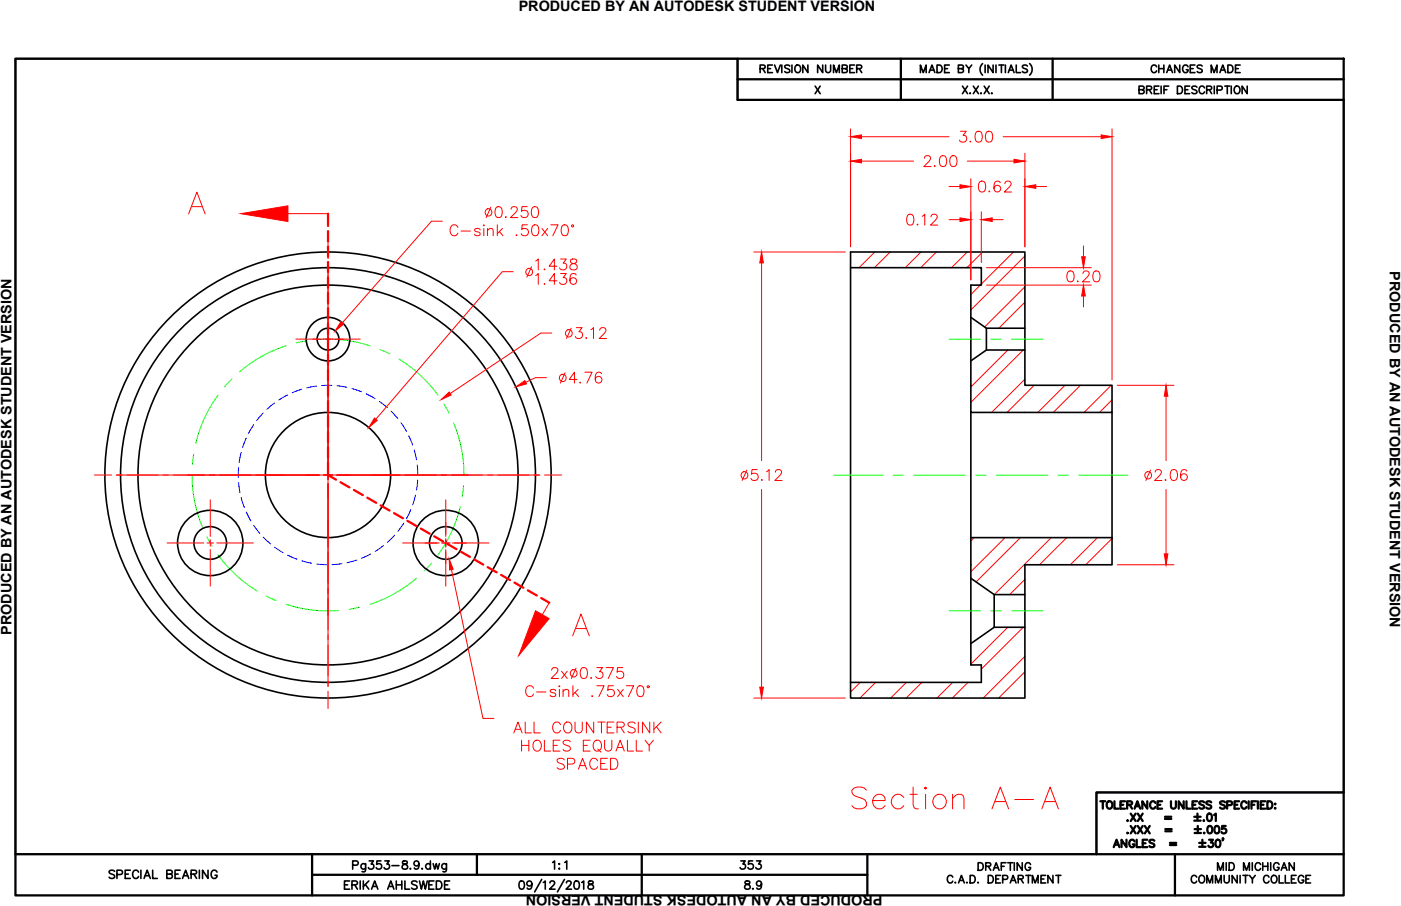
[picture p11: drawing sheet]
<svg xmlns="http://www.w3.org/2000/svg" width="432mm" height="279mm" viewBox="0 0 432 279" stroke-linecap="round" stroke-linejoin="round" font-family="sans-serif">
<!-- layer: OBJECT LINES -->
<g fill="none" stroke="#000" stroke-width=".5">
<path d="M4.8 18.1h222.5v12.7h186.8v213.6h-76.2v19h-333.1zM302.8 19.6a2.4 2.4 0 0 0 0 3.6M317.3 19.6a2.4 2.4 0 0 1 0 3.6M251.2 26.6l1.6 2.3M252.8 26.6l-1.6 2.3M283.7 22.4v-2.3l.9 2.3 .9-2.3v2.3M286.3 22.4l.9-2.3 .9 2.3M286.7 21.6h1.1M288.8 20.1h.8a1.25 1.25 0 0 1 .8 1.1 1.25 1.25 0 0 1-.8 1.2h-.8zM291.1 21.2h.9M292.6 20.1h-1.5v2.3h1.5M295.4 21.2l1.3-.1 .2-.4-.1-.4-1.4-.2v2.3h1a.61 .61 0 0 0 .6-.6 .61 .61 0 0 0-.6-.6"/>
<path d="M296.6 26.6l1.6 2.3M297.7 20.1l.9 1.1 .9-1.1M298.2 26.6l-1.6 2.3M298.6 21.2v1.2M299 28.7l-.1 .1h.2M300 26.6l1.6 2.3M301.6 26.6l-1.6 2.3M302.3 28.7l-.1 .1h.2M303.3 26.6l1.6 2.3M303.6 20.1v2.3M304.9 26.6l-1.6 2.3M305.7 28.7l-.1 .1h.2"/>
<path d="M306.1 20.1v2.3l-1.6-2.3v2.3M307 20.1v2.3M307.9 20.1h1.5M308.6 20.1v2.3M309.9 20.1v2.3M310.8 22.4l.8-2.3 .9 2.3M311.1 21.6h1.1M313.2 20.1v2.3h1.3M316.7 20.4a.88 .88 0 0 0-.9-.4 .88 .88 0 0 0-.7 .6l.2 .3 1.1 .5a.54 .54 0 0 1 0 .9 1.05 1.05 0 0 1-1.3-.2M262.1 82.6h40.4v5.3h-3.3v39.3h43.5v-8.4h-26.8v-41.1h-53.8v137.6h53.8v-41.1h26.8v-8.4M299.2 97.9l4.8 3.3v6.7M304 101.2h11.9"/>
<path d="M315.9 107.9h-11.9l-4.8 3.4M299.2 127.2v77.9h3.3v5.3h-40.4M342.7 127.2v38.6M299.2 178.3l7.2 5.1v10M299.2 165.8h43.5M306.4 193.4h9.5M306.4 183.4h9.5M306.4 193.4l-7.2 5.1M108.7 266.8h1.1a.66 .66 0 0 0 .6-.6 .66 .66 0 0 0-.6-.7h-1.1v2.5M112.7 266.3v2a.67 .67 0 0 1-.4 .5 .67 .67 0 0 1-.7 0M112.7 266.7a.81 .81 0 0 0-1.2-.1 .81 .81 0 0 0 0 1.2 .81 .81 0 0 0 1.2-.1M113.8 265.5h1.3l-.7 1a.84 .84 0 0 1 .6 1.3 .84 .84 0 0 1-1.5-.3"/>
<path d="M117.4 265.5h-1.2l-.1 1.1a.9 .9 0 0 1 1.3 0 .9 .9 0 0 1-.1 1.3 .9 .9 0 0 1-1.3-.4M118.6 265.5h1.4l-.8 1a.85 .85 0 0 1 .7 1.3 .85 .85 0 0 1-1.5-.3M120.8 266.9h2.2M124.2 265.6a.51 .51 0 0 0 .2 .9 .91 .91 0 0 1 1 .3 .91 .91 0 0 1 0 1.1l-.9 .1a.73 .73 0 0 1-.6-.8 .73 .73 0 0 1 .8-.6l.4-.1a.52 .52 0 0 0 .3-.9zM126.5 267.8l-.1 .1h.2M129.1 266.3a.79 .79 0 0 1-1 .7 .79 .79 0 0 1-.3-1.2 .79 .79 0 0 1 1.2 .1 1.78 1.78 0 0 1-.6 2.1l-.6-.1-.1-.2M130.1 267.8l-.1 .1h.2M132.7 266.7a.81 .81 0 0 0-1.2-.1 .81 .81 0 0 0 0 1.2 .81 .81 0 0 0 1.2-.1M132.7 265.5v2.5M133.5 266.3l.5 1.7 .5-1.7 .4 1.7 .5-1.7M137.6 266.3v2a.67 .67 0 0 1-.4 .5 .67 .67 0 0 1-.7 0M137.6 266.7a.81 .81 0 0 0-1.2-.1 .81 .81 0 0 0 0 1.2 .81 .81 0 0 0 1.2-.1"/>
<path d="M160.3 271.8a.83 .83 0 0 1 1.2 .4 1.29 1.29 0 0 1-.8 2 1.63 1.63 0 0 1-.4-2.4zM163.9 272.5a.79 .79 0 0 1-1.1 .7 .79 .79 0 0 1-.3-1.3 .79 .79 0 0 1 1.3 .1 1.76 1.76 0 0 1-.6 2.2l-.6-.1-.1-.3M167 271.2l-2.2 3.9M167.4 272.2l.7-.5v2.5M169.5 272.3l.5-.6 .8 .2a.77 .77 0 0 1-.2 1.1l-1.2 1.2h1.7M174 271.2l-2.2 3.9M174.6 272.3l.5-.6 .8 .2a.77 .77 0 0 1-.2 1.1l-1.2 1.2h1.6M177.2 271.8a.83 .83 0 0 1 1.2 .4 1.29 1.29 0 0 1-.8 2 1.63 1.63 0 0 1-.4-2.4zM179.3 272.2l.6-.5v2.5M181.5 271.8a.52 .52 0 0 0 .2 .8 .91 .91 0 0 1 1 .4 .91 .91 0 0 1 0 1.1l-.9 .1a.73 .73 0 0 1-.6-.8 .73 .73 0 0 1 .8-.6l.4-.2a.51 .51 0 0 0 .3-.8z"/>
<circle cx="101.1" cy="104.6" r="6.7"/>
<circle cx="101.1" cy="104.6" r="3.4"/>
<circle cx="101.1" cy="146.5" r="68.8"/>
<circle cx="101.1" cy="146.5" r="63.9"/>
<circle cx="101.1" cy="146.5" r="19.3"/>
<circle cx="101.1" cy="146.5" r="58.6"/>
<circle cx="64.8" cy="167.4" r="10.1"/>
<circle cx="64.8" cy="167.4" r="5"/>
<circle cx="137.4" cy="167.4" r="10.1"/>
<circle cx="137.4" cy="167.4" r="5"/>
</g>
<!-- layer: CENTERLINE -->
<g fill="none" stroke="#0f0" stroke-width=".31">
<path d="M71.5 116.9l-2.3 2.4M88.1 106.6a41.7 41.7 0 0 0-14.2 8M94.5 105.1l-3.2 .6M97.8 104.7a41.7 41.7 0 0 1 16.2 1.9M117.1 107.8l3 1.4M123 110.8a41.6 41.6 0 0 1 12 11.1M292.5 104.6h9.7M305.4 104.6h3.2M311.8 104.6h9.6M59.7 139.9l-.4 3.3M67.2 121.9a41.5 41.5 0 0 0-6.8 14.8M136.8 124.6l1.6 2.9"/>
<path d="M139.8 130.5a41.5 41.5 0 0 1 3.2 16M59.2 146.5a41.6 41.6 0 0 0 3.2 16M141.8 156.3a41.4 41.4 0 0 1-6.8 14.8M142.9 149.8l-.4 3.2M257 146.5h15.1M275.3 146.5h3.2M281.7 146.5h15.8M300.7 146.5h3.2M307.1 146.5h15.8M326.1 146.5h3.2M332.5 146.5h15.1M63.8 165.5l1.6 2.9"/>
<path d="M67.2 171.1a41.9 41.9 0 0 0 12 11.1M128.3 178.4a41.6 41.6 0 0 1-14.2 7.9M133 173.7l-2.3 2.4M82.1 183.8l3 1.4M88.2 186.4a41.6 41.6 0 0 0 16.2 1.9M110.9 187.2l-3.2 .7M292.5 188.4h9.7M305.4 188.4h3.2M311.8 188.4h9.6"/>
</g>
<!-- layer: HIDDEN -->
<g fill="none" stroke="#00f" stroke-width=".31">
<path d="M97.6 119.1l-3.1 .5M102.3 118.9h-3.2M103.8 119l3.1 .4M108.4 119.8l3 1M74.3 139.5l-.6 3.1M75.9 135.1l-1.1 2.9M78.2 131l-1.6 2.7M81.1 127.3l-2 2.4M84.6 124.2l-2.4 2M88.6 121.8l-2.7 1.5M93 120l-2.9 1.1M112.9 121.4l2.7 1.5"/>
<path d="M116.9 123.8l2.5 1.9M120.5 126.8l2.1 2.3M123.6 130.4l1.7 2.6M126 134.4l1.2 2.9M127.7 138.8l.7 3M73.5 144.2l-.1 3.1M73.5 148.8l.5 3.1M74.3 153.5l1 3M75.9 157.9l1.4 2.8M126.6 157.2l-1.3 2.8M128.1 152.7l-.9 3M128.6 143.4l.2 3.1"/>
<path d="M128.7 148.1l-.3 3.1M78.2 162l1.9 2.5M81.1 165.6l2.3 2.2M84.7 168.7l2.6 1.8M88.6 171.2l2.9 1.3M93 173l3 .7M97.6 173.9l3.1 .3M105.4 173.8l-3.1 .3M110 172.7l-3.1 .8M114.3 170.8l-2.9 1.4M118.2 168.3l-2.6 1.8M121.6 165.1l-2.2 2.2"/>
<path d="M124.5 161.3l-1.9 2.6"/>
</g>
<!-- layer: CUTTING PLANE LINE -->
<g fill="none" stroke="#f00" stroke-width=".7">
<path d="M101.1 65.9v3.8M101.1 71.3v3.1M101.1 76v3.2M101.1 80.8v3.2M101.1 85.6v3.1M101.1 90.3v3.2M101.1 95.1v3.2M101.1 99.8v3.2M101.1 104.6v3.2M101.1 109.4v3.1M101.1 114.1v3.2M101.1 118.9v3.2"/>
<path d="M101.1 123.7v3.1M101.1 128.4v3.2M101.1 133.2v3.2M101.1 137.9v3.2M101.1 142.7v3.8l2.5 1.4M104.9 148.7l2.8 1.6M109.1 151.1l2.7 1.6M113.2 153.5l2.8 1.6M117.3 155.9l2.8 1.5M121.4 158.2l2.8 1.6M125.6 160.6l2.7 1.6M129.7 163l2.7 1.6"/>
<path d="M133.8 165.4l2.8 1.6M137.9 167.8l2.8 1.6M142.1 170.1l2.7 1.6M146.2 172.5l2.7 1.6M150.3 174.9l2.8 1.6M154.4 177.3l2.8 1.6M158.6 179.7l2.7 1.6M162.7 182.1l2.7 1.5M166.8 184.4l2.5 1.5"/>
</g>
<path d="M79.1 65.9h22M169.3 185.9l-7 12" fill="none" stroke="#f00" stroke-width=".31"/>
<g fill="#f00" stroke="#f00" stroke-width=".31">
<path d="M74.2 65.9l14.5-2.4v4.8z"/>
<path d="M165.1 188.3l4.1 2.5-9.3 11.3z"/>
</g>
<!-- layer: SECTION LINES -->
<g fill="none" stroke="#f00" stroke-width=".31">
<path d="M58.1 66l2.6-6.7 2.5 6.7M59.1 63.7h3.2M269.6 77.7l-4.8 4.9M274.4 77.7l-4.9 4.9M283.9 77.7l-4.9 4.9M288.6 77.7l-4.8 4.9M298.1 77.7l-4.8 4.9M302.9 77.7l-4.9 4.9M312.4 77.7l-9.9 9.9M315.9 78.9l-16.7 16.7M302.1 87.9l-2.9 2.9M315.9 88.4l-12.4 12.4"/>
<path d="M315.9 93.2l-8.1 8M310.6 107.9l-11.4 11.4M315.4 107.9l-16.2 16.2M315.9 116.9l-10.3 10.3M318.7 118.8l-8.3 8.4M328.2 118.8l-8.3 8.4M333 118.8l-8.4 8.4M342.5 118.8l-8.4 8.4M342.7 123.3l-3.8 3.9M300.3 165.8l-1.1 1M309.8 165.8l-10.6 10.5M314.5 165.8l-13.7 13.7"/>
<path d="M315.9 178.7l-4.7 4.7M324 165.8l-17.6 17.6M328.8 165.8l-8.4 8.4M338.3 165.8l-8.4 8.4M342.7 166.1l-8.1 8.1M176.5 196.1l2.6-6.7 2.5 6.7M177.5 193.8h3.2M310.6 193.4l-11.4 11.4M315.4 193.4l-12.9 13M265.1 210.4l-3 3M269.9 210.4l-4.9 4.9M279.4 210.4l-4.9 4.9"/>
<path d="M284.1 210.4l-4.8 4.9M293.6 210.4l-4.8 4.9M298.4 210.4l-4.9 4.9M315.9 202.4l-12.9 12.9M315.9 207.2l-8.1 8.1"/>
</g>
<!-- layer: DIMENSIONS -->
<g fill="none" stroke="#f00" stroke-width=".31">
<path d="M262.1 39.7v36.4M342.7 39.7v77.5M265.5 42.2h27M265.5 49.7h16.1M284.9 48.8l.2-.5 .4-.3 1 .2a.77 .77 0 0 1 .1 1.1l-1.9 2.1h2.3M288.1 51l-.2 .2 .2 .2 .1-.2M290 48.2a1.09 1.09 0 0 1 1.6 .5 2.8 2.8 0 0 1-.3 2.5 1.09 1.09 0 0 1-1.6-.5 2.8 2.8 0 0 1 .3-2.5zM292.5 57.5h3.4M293.2 48.2a1.09 1.09 0 0 1 1.6 .5 2.8 2.8 0 0 1-.3 2.5 1.09 1.09 0 0 1-1.6-.5 2.8 2.8 0 0 1 .3-2.5zM296 40.5h1.8l-1 1.3a1.08 1.08 0 0 1 1.2 1.2 1.08 1.08 0 0 1-1.5 .8l-.5-.1-.3-.5M298.1 49.7h14.4M299.1 43.5l-.2 .2 .2 .1 .1-.1"/>
<path d="M299.2 55.1v31.2M301 40.6a1.09 1.09 0 0 1 1.6 .5 2.8 2.8 0 0 1-.3 2.6 1.09 1.09 0 0 1-1.6-.5 2.8 2.8 0 0 1 .3-2.6zM302 56a1.07 1.07 0 0 1 1.6 .5 2.72 2.72 0 0 1-.3 2.6 1.09 1.09 0 0 1-1.6-.5 2.77 2.77 0 0 1 .3-2.6zM304.2 40.6a1.09 1.09 0 0 1 1.6 .5 2.72 2.72 0 0 1-.3 2.6 1.09 1.09 0 0 1-1.6-.5 2.8 2.8 0 0 1 .3-2.6zM304.9 58.9l-.2 .2 .2 .1 .2-.1M308.3 56.3a.98 .98 0 0 0-1.5-.3 2.56 2.56 0 0 0 0 3.1 1.05 1.05 0 0 0 1.6-.5 1.05 1.05 0 0 0-.8-1.4 1.05 1.05 0 0 0-1.3 .9M309.2 42.2h30.2M309.7 56.7l.2-.5 .4-.4 1 .2a.76 .76 0 0 1 .2 1.1l-2 2.1h2.3M315.9 47.3v28.8M319.2 57.5h3.4M101.1 74.5v5.3M136.3 68.2h-3.3l-27.5 31.3"/>
<path d="M141.1 70.1a1.24 1.24 0 0 0-1.4-.8 1.24 1.24 0 0 0-1 1.3 1.47 1.47 0 0 0 .3 1.6 1.47 1.47 0 0 0 1.6 .3l.5-.6M142.1 71.3h2.9M148 70.9a1.02 1.02 0 0 0-1.8 0 1.84 1.84 0 0 0 1.6 .8l.2 .5a1 1 0 0 1-1.8 0M149.1 69.3l.2 .2-.2 .2-.1-.2zM149.1 70.5v2.2M150.2 71.1l.8-.6 .8 .1 .2 2.1M150.2 70.5v2.2M151.3 63.9l-1.5 3.2M153 63.9a1.08 1.08 0 0 1 1.6 .5 2.76 2.76 0 0 1-.3 2.5 1.09 1.09 0 0 1-1.6-.4 2.77 2.77 0 0 1 .3-2.6zM153.3 69.3v3.4M153.9 71.4l1.1 1.3M154.9 70.5l-1.6 1.6"/>
<path d="M155.9 66.8l-.1 .1 .1 .2 .2-.2M157.5 64.5l.2-.4 .5-.4 .9 .2a.76 .76 0 0 1 .2 1.1l-1.9 2.1h2.2M159.2 72.4l-.2 .1 .2 .2 .2-.2M162.5 63.7h-1.6l-.2 1.5a1.18 1.18 0 0 1 1.8-.1 1.18 1.18 0 0 1-.2 1.8 1.18 1.18 0 0 1-1.7-.4M162.5 69.3h-1.5l-.2 1.5a1.19 1.19 0 0 1 1.8-.1 1.19 1.19 0 0 1-.2 1.8 1.19 1.19 0 0 1-1.8-.4M164.2 63.9a1.07 1.07 0 0 1 1.6 .5 2.8 2.8 0 0 1-.3 2.5 1.09 1.09 0 0 1-1.6-.4 2.77 2.77 0 0 1 .3-2.6zM164.3 69.5a1.09 1.09 0 0 1 1.6 .5 2.8 2.8 0 0 1-.3 2.5 1.1 1.1 0 0 1-1.6-.4 2.76 2.76 0 0 1 .3-2.6zM167 70.5l1.8 2.2M168.8 70.5l-1.8 2.2M169.7 69.3h2.3l-1.6 3.4M172.8 79.9h1.7l-.9 1.3a1.08 1.08 0 0 1 1.1 1.2 1.08 1.08 0 0 1-1.5 .8l-.4-.1-.3-.5M173.4 69.5a1.09 1.09 0 0 1 1.6 .5 2.8 2.8 0 0 1-.3 2.5 1.09 1.09 0 0 1-1.6-.4 2.8 2.8 0 0 1 .3-2.6z"/>
<path d="M232.3 77.7h28.2M279.9 66.2a1.09 1.09 0 0 1 1.6 .5 2.78 2.78 0 0 1-.3 2.6 1.09 1.09 0 0 1-1.6-.5 2.8 2.8 0 0 1 .3-2.6zM282.8 69.1l-.2 .2 .2 .1 .1-.1M284.2 66.7l.8-.6v3.3M286.9 66.9l.2-.5 .5-.3 .9 .1a.77 .77 0 0 1 .2 1.1l-1.9 2.1h2.2M292.5 67.7h3.4M302.5 65.3v15.6M305.8 67.7h3.4M333.9 75.8v3.4M101.1 81.2v130.6M158.2 83.8h-3.4l-39 45.5M163.8 82.3l-1.4 3.2"/>
<path d="M165.1 80.5l.8-.6v3.3M165.1 85l.8-.7v3.4M167.8 82.9l-.1 .2 .1 .1 .2-.1M167.8 87.4l-.1 .1 .1 .2 .2-.2M171.7 82.1h-2.4l1.6-2.2v3.3M171.7 86.6h-2.4l1.6-2.3v3.4M172.8 84.3h1.7l-.9 1.3a1.08 1.08 0 0 1 1.1 1.3 1.08 1.08 0 0 1-1.5 .8l-.4-.2-.3-.4M176 80a.68 .68 0 0 0 .3 1.2 1.39 1.39 0 0 1 1.6 1.4 1.17 1.17 0 0 1-1.3 .7 1.17 1.17 0 0 1-.9-1.2 1.53 1.53 0 0 1 1.5-.9 .67 .67 0 0 0 .4-1.2l-.5-.1zM177.6 84.8a.96 .96 0 0 0-1-.5 .96 .96 0 0 0-.8 .7 2.42 2.42 0 0 0 .3 2.5 1.05 1.05 0 0 0 1.6-.4 1.05 1.05 0 0 0-.8-1.4 1.05 1.05 0 0 0-1.2 .9M234.7 81.1v61M304.1 82.6h32.2M304.1 87.9h32.2"/>
<path d="M329.3 83.7a1.09 1.09 0 0 1 1.6 .5 2.8 2.8 0 0 1-.3 2.6 1.1 1.1 0 0 1-1.6-.5 2.76 2.76 0 0 1 .3-2.6zM332.2 86.6l-.2 .2 .2 .1 .1-.1M333.8 84.4l.1-.5 .5-.3 1 .1a.77 .77 0 0 1 .1 1.1l-1.9 2.1h2.3M333.9 91.3v3.3M337.3 83.7a1.09 1.09 0 0 1 1.6 .5 2.8 2.8 0 0 1-.3 2.6 1.09 1.09 0 0 1-1.6-.5 2.8 2.8 0 0 1 .3-2.6zM91.2 104.6h19.8M168.4 116.5h-3.3l-3.1 1.4M170.1 102.7h-3.4l-27.9 18.7M174.2 114.9l-1.5 3.2M176 101.2l-1.4 3.2M177.6 101h1.8l-1 1.3a1.08 1.08 0 0 1 1.2 1.3 1.08 1.08 0 0 1-1.5 .8l-.5-.2-.3-.4M177.9 117h-2.4l1.5-2.2v3.3"/>
<path d="M178.8 117.8l-.2 .2 .2 .1 .2-.1M180.2 114.8h2.3l-1.6 3.3M180.7 104.1l-.2 .1 .2 .2 .1-.2M182.1 101.7l.8-.7v3.4M184.8 101.8l.2-.4 .5-.4 .9 .2a.77 .77 0 0 1 .2 1.1l-1.9 2.1h2.2M185.4 115.3a.97 .97 0 0 0-1.5-.4 2.61 2.61 0 0 0 0 3.1 1.04 1.04 0 0 0 1.5-.5 1.04 1.04 0 0 0-.7-1.4 1.04 1.04 0 0 0-1.2 .9M344.4 118.8h17.4M359.4 122.2v19.9M29.1 146.5h5.3M35.8 146.5h130.6M64.8 154.1v11.3M137.4 154.1v11.3"/>
<path d="M167.8 146.5h5.3M230.2 145l-1.5 3.2M233.4 144.8h-1.6l-.2 1.5a1.19 1.19 0 0 1 1.8-.1 1.19 1.19 0 0 1-.2 1.8 1.19 1.19 0 0 1-1.8-.5M234.7 150.9v61M234.8 147.8l-.1 .2 .1 .2 .2-.2M236.3 145.5l.7-.7v3.4M239 145.6l.1-.5 .5-.3 1 .2a.77 .77 0 0 1 .1 1.1l-1.9 2.1h2.2M354.6 145l-1.4 3.2M356 145.6l.2-.5 .5-.3 .9 .2a.77 .77 0 0 1 .2 1.1l-1.9 2.1h2.2M359.2 147.8l-.1 .2 .1 .2 .2-.2M359.4 150.9v19.9M361.1 145a1.09 1.09 0 0 1 1.6 .5 2.69 2.69 0 0 1-.3 2.5 1.08 1.08 0 0 1-1.6-.5 2.8 2.8 0 0 1 .3-2.5z"/>
<path d="M365.8 145.3a.99 .99 0 0 0-1.4-.3 2.57 2.57 0 0 0 0 3 1.04 1.04 0 0 0 1.5-.5 1.04 1.04 0 0 0-.8-1.4 1.04 1.04 0 0 0-1.2 1M51.5 167.4h11.3M63.8 167.4h2M64.8 166.4v2.1M64.8 169.5v11.3M66.8 167.4h11.3M124.1 167.4h11.3M136 167.4h2.7M137.4 166.1v2.7M137.4 169.5v11.3M139.1 175.7l9.8 45.9h3.3M139.4 167.4h11.3"/>
<path d="M344.4 174.2h17.4M101.1 213.2v5.3M164.4 212.3a1.24 1.24 0 0 0-1.4-.8 1.24 1.24 0 0 0-1 1.3 1.47 1.47 0 0 0 .4 1.6 1.47 1.47 0 0 0 1.6 .3l.4-.7M165.4 213.4h2.9M170 206.7l.2-.5 .5-.3 .9 .1a.77 .77 0 0 1 .2 1.2l-1.9 2h2.2M171.3 213.1a1.03 1.03 0 0 0-1.8 0l.2 .3a1.84 1.84 0 0 1 1.6 .8v.2a1.03 1.03 0 0 1-1.8 0M172.4 211.5l.2 .1-.2 .2-.1-.2zM172.4 212.6v2.2M173.1 207l1.7 2.2M173.5 213.2l.8-.6 .8 .2 .2 2M173.5 212.6v2.2M174.8 207l-1.7 2.2"/>
<path d="M176.6 211.5v3.3M177.2 213.6l1.1 1.2M177.5 206l-1.4 3.2M178.2 212.6l-1.6 1.6M179.3 206a1.09 1.09 0 0 1 1.6 .5 2.8 2.8 0 0 1-.3 2.6 1.09 1.09 0 0 1-1.6-.5 2.8 2.8 0 0 1 .3-2.6zM182.2 208.9l-.2 .2 .2 .1 .1-.1M182.5 214.5l-.2 .2 .2 .1 .2-.1M183.9 205.9h1.8l-1 1.3a1.08 1.08 0 0 1 1.2 1.2 1.08 1.08 0 0 1-1.5 .8l-.5-.1-.3-.5M183.9 211.5h2.3l-1.6 3.3M186.8 205.9h2.3l-1.6 3.3M189.1 211.5h-1.6l-.2 1.4a1.19 1.19 0 0 1 1.8 0 1.19 1.19 0 0 1-.2 1.8 1.19 1.19 0 0 1-1.8-.5M190.3 212.6l1.8 2.2"/>
<path d="M191.9 205.9h-1.6l-.1 1.4a1.19 1.19 0 0 1 1.8 0 1.19 1.19 0 0 1-.3 1.8 1.19 1.19 0 0 1-1.7-.5M192.1 212.6l-1.8 2.2M193.1 211.5h2.2l-1.6 3.3M196.7 211.6a1.09 1.09 0 0 1 1.6 .5 2.8 2.8 0 0 1-.3 2.6 1.09 1.09 0 0 1-1.6-.5 2.8 2.8 0 0 1 .3-2.6zM232.3 215.3h28.2M158.4 226l1.2-3.3 1.3 3.3M158.8 224.9h1.6M160.8 228.3v3.3M160.8 229.9h2.2M161.9 222.7v3.3h1.9M163 228.3v3.3M164.6 222.7v3.3h1.9"/>
<path d="M164.6 228.7a1.24 1.24 0 0 1 1.4-.4 1.24 1.24 0 0 1 .8 1.2 1.48 1.48 0 0 1-.3 1.6 1.48 1.48 0 0 1-1.6 .4 2.1 2.1 0 0 1-.3-2.8zM167.8 228.3v3.3h1.9M170.5 229.9h1.3M172.6 228.3h-2.1v3.3h2.1M172.8 223.5a1.24 1.24 0 0 0-1.5-.8 1.24 1.24 0 0 0-1 1.3 1.47 1.47 0 0 0 .4 1.6 1.47 1.47 0 0 0 1.6 .3l.5-.7M173.9 234.3a1.26 1.26 0 0 0-1.2-.5 1.26 1.26 0 0 0-1 .9l.3 .4 1.3 .5a.81 .81 0 0 1 .6 .6 .81 .81 0 0 1-.3 .9 1.54 1.54 0 0 1-1.9-.4M174 223.1a1.24 1.24 0 0 1 1.4-.4 1.24 1.24 0 0 1 .9 1.3 1.47 1.47 0 0 1-.4 1.6 1.47 1.47 0 0 1-1.6 .3 2.08 2.08 0 0 1-.3-2.8zM174.9 235.6h1.5a.89 .89 0 0 0 .8-.9 .89 .89 0 0 0-.8-.8h-1.5v3.3M175.8 228.7a1.27 1.27 0 0 0-2.3 .4l.4 .4 1.2 .5a.81 .81 0 0 1 .7 .6 .81 .81 0 0 1-.3 .9 1.53 1.53 0 0 1-2-.4M177.2 222.7v2.4a1.13 1.13 0 0 0 1.1 .9 1.13 1.13 0 0 0 1.2-.9v-2.4M178.3 237.2l1.2-3.3 1.3 3.3M178.7 236.1h1.6"/>
<path d="M179.8 229.9h1.3M181.9 228.3h-2.1v3.3h2.1M183 222.7v3.3l-2.3-3.3v3.3M183.1 228.7a1.24 1.24 0 0 1 1.5-.4 1.24 1.24 0 0 1 .8 1.2 1.47 1.47 0 0 1-.3 1.6 1.47 1.47 0 0 1-1.6 .4 2.1 2.1 0 0 1-.4-2.8zM184.2 234.7a1.24 1.24 0 0 0-1.4-.8 1.24 1.24 0 0 0-1 1.2 1.48 1.48 0 0 0 .3 1.6 1.48 1.48 0 0 0 1.6 .4l.5-.7M184.3 222.7h2.2M184.3 231l.9 .9M185.1 235.5h1.3M185.4 222.7v3.3M186.3 228.3v2.4a1.13 1.13 0 0 0 1.2 .9 1.13 1.13 0 0 0 1.1-.9v-2.4M187.1 224.3h1.3M187.2 233.9h-2.1v3.3h2.1"/>
<path d="M188.2 233.9h1.1a1.8 1.8 0 0 1 1.2 1.6 1.8 1.8 0 0 1-1.2 1.7h-1.1zM189.2 222.7h-2.1v3.3h2.1M189.9 231.6l1.2-3.3 1.3 3.3M190.2 224.3l1.9-.2a.78 .78 0 0 0 0-1.3l-1.9-.1v3.3M190.3 230.5h1.6M191.3 224.3l1.1 1.7M193.4 228.3v3.3h1.9M195.8 223.1a1.26 1.26 0 0 0-1.2-.5 1.26 1.26 0 0 0-1.1 .9l.4 .5 1.2 .4a.82 .82 0 0 1 .6 .6 .82 .82 0 0 1-.2 .9 1.54 1.54 0 0 1-2-.3M196.1 228.3v3.3h1.9M196.7 222.7v3.3M198.8 228.3l1.3 1.6 1.3-1.6M200.1 229.9v1.7"/>
<path d="M200.3 222.7v3.3l-2.3-3.3v3.3M201.5 222.7v3.3M202.3 224.1l1.5 1.9M203.8 222.7l-2.3 2.2"/>
<circle cx="150.6" cy="65.5" r="1.11"/>
<circle cx="176.5" cy="69.7" r=".32"/>
<circle cx="163.1" cy="83.8" r="1.11"/>
<circle cx="173.5" cy="116.5" r="1.11"/>
<circle cx="175.3" cy="102.8" r="1.11"/>
<circle cx="229.5" cy="146.5" r="1.11"/>
<circle cx="353.9" cy="146.5" r="1.11"/>
<circle cx="176.8" cy="207.6" r="1.11"/>
<circle cx="199.8" cy="211.8" r=".32"/>
</g>
<g fill="#f00" stroke="#f00" stroke-width=".31">
<path d="M115.4 128.9l.9 .7-2.6 2.2z"/>
<path d="M138.4 172.4l1.3 3.1-1.1 .3z"/>
<path d="M105.1 99.2l.8 .7-2.6 2.2z"/>
<path d="M262.1 42.2l3.4-.6v1.1z"/>
<path d="M339.4 41.6l3.3 .6-3.3 .5z"/>
<path d="M262.1 49.7l3.4-.6v1.1z"/>
<path d="M312.5 49.1l3.4 .6-3.4 .5z"/>
<path d="M136 123.2l2.4-2.3 .7 .9z"/>
<path d="M159 119.3l2.8-1.9 .5 1z"/>
<path d="M234.7 77.7l.6 3.4h-1.1z"/>
<path d="M234.2 211.9h1.1l-.6 3.4z"/>
<path d="M359.4 118.8l.5 3.4h-1.1z"/>
<path d="M358.8 170.8h1.1l-.5 3.4z"/>
<path d="M295.9 57l3.3 .5-3.3 .6z"/>
<path d="M315.9 57.5l3.3-.5v1.1z"/>
<path d="M333.4 79.2h1.1l-.6 3.4z"/>
<path d="M333.9 87.9l.6 3.4h-1.1z"/>
<path d="M302.5 67.7l3.3-.5v1.1z"/>
<path d="M295.9 67.2l3.3 .5-3.3 .6z"/>
</g>
<!-- layer: BORDER -->
<path d="M4.8 18.1h409.3v258h-409.3zM227.3 18.1v12.7h186.8M277.7 18.1v12.7M324.4 18.1v12.7M227.3 24.4h186.8M4.8 263.4h409.3M96.2 263.4v12.7M96.2 269.8h171.1M147 263.4v6.4M197.8 263.4v12.7M267.3 263.4v12.7M362.1 263.4v12.7" fill="none" stroke="#000" stroke-width=".7"/>
<!-- layer: Title Block -->
<g fill="none" stroke="#000" stroke-width=".7">
<path d="M339.1 247.1h1.6M339.9 247.1v2.3M341.5 247.2a1.07 1.07 0 0 1 1.4 1 1.07 1.07 0 0 1-1.4 1.1l-.4-.8 .1-.9zM343.5 247.1v2.3h1.3M345.3 248.2h.9M346.7 247.1h-1.4v2.3h1.4M347.2 259v2.2l-1.5-2.2v2.2M347.4 248.2l1.3-.1 .2-.4-.1-.4-1.4-.2v2.3M347.5 253v.2l.1-.1M347.5 256.8v.2l.1-.1M348.2 248.2l.7 1.2M348.5 250.9l1.5 2.3"/>
<path d="M348.5 254.7l1.5 2.3M349.7 249.4l.9-2.3 .8 2.3M349.7 259.5a.84 .84 0 0 0-1-.5 .84 .84 0 0 0-.6 .8v.6a.82 .82 0 0 0 .8 .9 .82 .82 0 0 0 .8-.9h-.6M350 248.6h1.1M350 250.9l-1.5 2.3M350 254.7l-1.5 2.3M350.3 259v2.2h1.3M350.7 250.9l1.5 2.3M350.7 254.7l1.5 2.3M352.2 250.9l-1.5 2.3M352.2 254.7l-1.5 2.3M352.8 254.7l1.6 2.3"/>
<path d="M353.6 247.1v2.3l-1.5-2.3v2.3M353.6 259h-1.4v2.2h1.4M354.4 254.7l-1.6 2.3M355.8 259.3a.86 .86 0 0 0-.8-.4 .86 .86 0 0 0-.7 .6l.2 .3 1.1 .5 .2 .6a1 1 0 0 1-1.5 0M356.1 247.6a.84 .84 0 0 0-.9-.5 .84 .84 0 0 0-.7 .9v.5a.84 .84 0 0 0 .6 .9 .84 .84 0 0 0 1-.6M356.8 248.2h.8M358.2 247.1h-1.4v2.3h1.4M359.1 251.9h1.9M359.1 252.5h1.9M359.2 255.7h1.9M359.2 256.3h1.9M360.6 259.9h1.9"/>
<path d="M360.9 247.1v1.6a.77 .77 0 0 0 .8 .7 .77 .77 0 0 0 .7-.7v-1.6M364.8 247.1v2.3l-1.5-2.3v2.3M365.7 247.1v2.3h1.3M367.5 248.2h.9M368.1 251.9h1.9M368.1 253.1h1.9M368.2 255.7h2M368.2 256.9h2M369 247.1h-1.5v2.3h1.5M369.1 250.9v2M369.2 254.7v2M369.6 259.9h2"/>
<path d="M370.6 259v1.9M371 253v.2l.1-.1M371.1 247.4a.86 .86 0 0 0-.8-.3 .86 .86 0 0 0-.7 .5l.2 .4 1.1 .4 .2 .7a1 1 0 0 1-1.5 0M371.1 256.8v.2l.1-.1M372.3 251a.74 .74 0 0 1 1.1 .3l.1 .6a.99 .99 0 0 1-.9 1.3 1.47 1.47 0 0 1-.3-2.2zM372.4 254.8a.75 .75 0 0 1 1.1 .4l.1 .5a.98 .98 0 0 1-.8 1.3 1.46 1.46 0 0 1-.4-2.2zM372.6 259h1.3l-.7 .8a.76 .76 0 0 1 .6 1.3 .76 .76 0 0 1-1.4-.3M373.3 247.4a.86 .86 0 0 0-.8-.3 .86 .86 0 0 0-.7 .5l.2 .4 1.1 .4 .2 .7a1 1 0 0 1-1.5 0M374.2 251.3l.5-.4v2.3M374.6 254.8a.74 .74 0 0 1 1.1 .4l.1 .5a.99 .99 0 0 1-.9 1.3 1.47 1.47 0 0 1-.3-2.2zM374.9 259.1a.75 .75 0 0 1 1.1 .3l.1 .5a.99 .99 0 0 1-.8 1.3 1.48 1.48 0 0 1-.4-2.1zM377 258.6h-.2h.2l-.2 .6"/>
<path d="M377.5 247.4a.86 .86 0 0 0-.8-.3 .86 .86 0 0 0-.7 .5l.2 .4 1.1 .4 .2 .7a1 1 0 0 1-1.5 0M377.8 254.7h-1.1l-.1 1a.81 .81 0 0 1 1.2 0 .81 .81 0 0 1-.2 1.2 .81 .81 0 0 1-1.1-.3M378.2 248.3h1l.5-.4a.58 .58 0 0 0-.5-.8h-1v2.3M380.5 248.2h.9M381.9 247.1h-1.4v2.3h1.4M384.2 247.6a.85 .85 0 0 0-1-.5 .85 .85 0 0 0-.6 .9v.5a.84 .84 0 0 0 .6 .9 .84 .84 0 0 0 1-.6M384.8 247.1v2.3M385.7 248.2h.9M387.1 247.1h-1.4v2.3M387.7 247.1v2.3M388.5 248.2h.9M390 247.1h-1.5v2.3h1.5"/>
<path d="M390.6 247.1h.8a1.22 1.22 0 0 1 .8 1.1 1.22 1.22 0 0 1-.8 1.2h-.8zM392.9 248h.2zM392.9 249.3h.2zM414.1 244.4h-76.2v19M343.3 261.2l.8-2.2 .9 2.2M343.6 260.5h1.1M352.2 260.1h.9M360.6 260.6h1.9M369.6 261.1h2"/>
</g>
<text font-size="11" fill="#f00" x="261.8" y="250.8">Section A-A</text>
<g font-size="5.7">
<text x="233.5" y="23.6">REVISION NUMBER</text>
<text x="353.8" y="23.6">CHANGES MADE</text>
<text x="169.3" y="269.2">1:1</text>
<text x="227.2" y="269.2">353</text>
<text x="32.8" y="272">SPECIAL BEARING</text>
<text x="105.1" y="275.5">ERIKA AHLSWEDE</text>
<text x="228.6" y="275.5">8.9</text>
</g>
<g font-size="5.3">
<text x="350.3" y="30">BREIF DESCRIPTION</text>
<text x="300.6" y="269.5">DRAFTING</text>
<text x="374.3" y="269.5">MID MICHIGAN</text>
<text x="291" y="273.4">C.A.D. DEPARTMENT</text>
<text x="366.2" y="273.4">COMMUNITY COLLEGE</text>
</g>
<g font-size="4.4">
<text x="159.9" y="3.5">PRODUCED BY AN AUTODESK STUDENT VERSION</text>
<text x="428.3" y="83.7" transform="rotate(90 428.3 83.7)">PRODUCED BY AN AUTODESK STUDENT VERSION</text>
<text x="3.5" y="195.8" transform="rotate(-90 3.5 195.8)">PRODUCED BY AN AUTODESK STUDENT VERSION</text>
<text x="272" y="275.9" transform="rotate(180 272 275.9)">PRODUCED BY AN AUTODESK STUDENT VERSION</text>
</g>
</svg>
